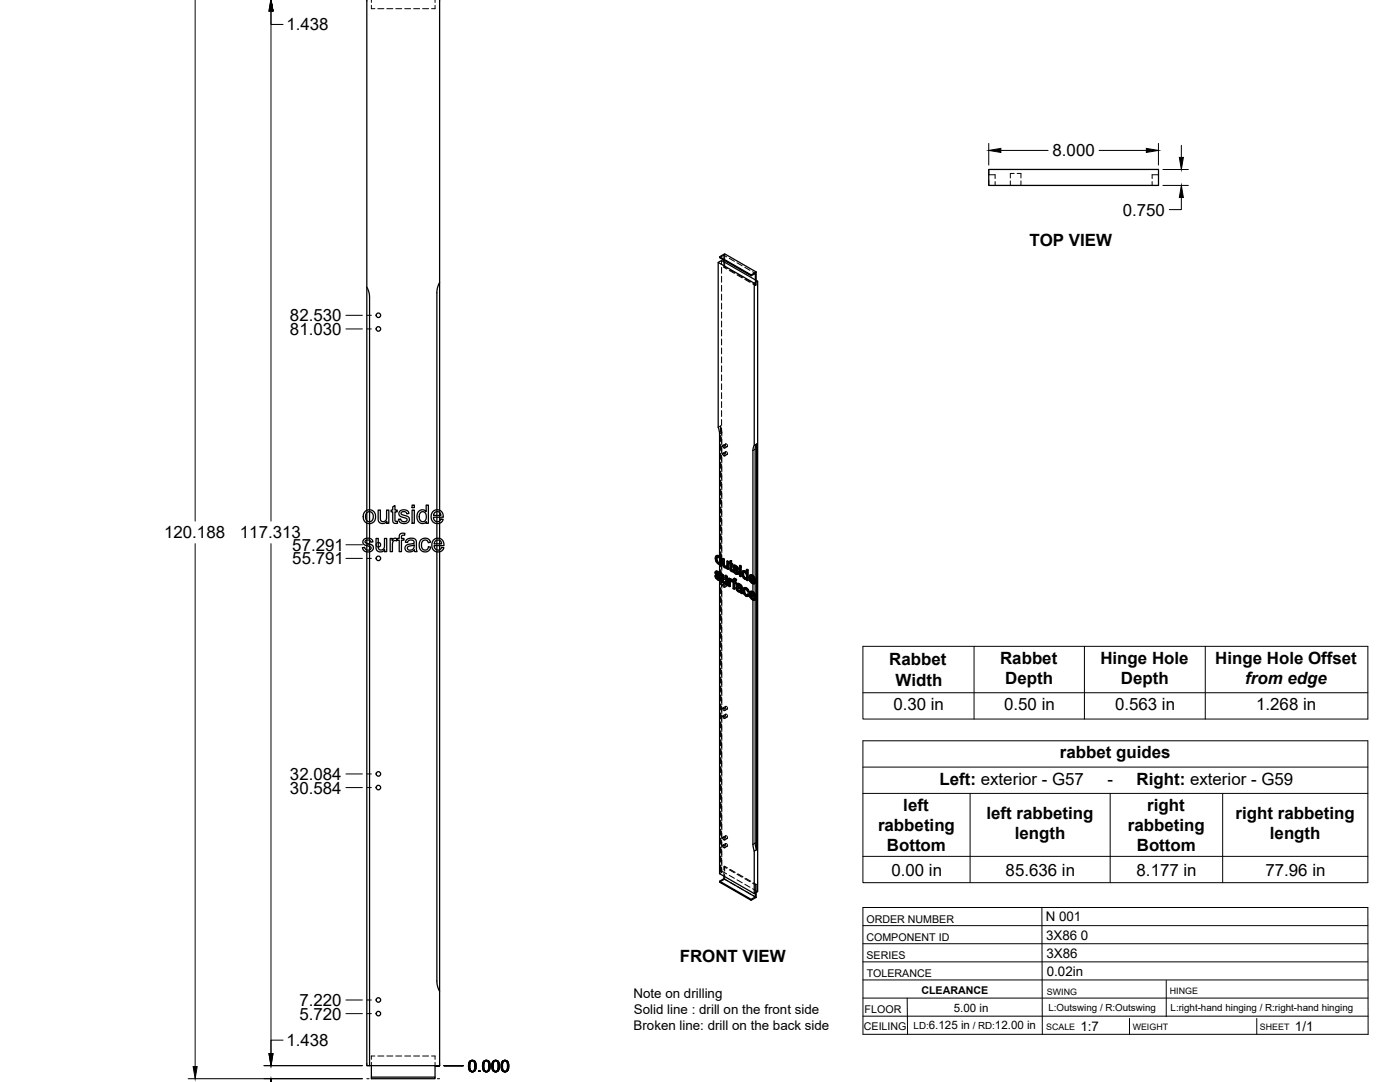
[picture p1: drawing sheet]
<svg xmlns="http://www.w3.org/2000/svg" width="559mm" height="432mm" viewBox="0 0 559 432" stroke-linecap="round" stroke-linejoin="round" font-family="sans-serif">
<!-- layer: Visible -->
<g fill="none" stroke="#000" stroke-width=".51">
<path d="M146.4 0v114.6l.9 2.4 .2 1.7v84.8M175.5 0v112.8M394.7 67.6h67.7v6.4h-67.7zM146.4 114.6v89M286.7 104.7l14.4 8.3M287.2 102.5l2-1.2 12.6 7.2M288.9 103.8v.7M299.8 109.7l-12.6-7.2v.3l12.6 7.3M301.8 108.5l-2 1.2v.4l1.7-1v2.6M301.8 108.5v3.4M302.4 112.2l-14.4-8.3-1.3 .8v65.8l.5 2.7M287.2 173.2v48.8"/>
<path d="M288.6 177.8l.6 .1 .2 .8-.7-.1zM301.1 177.8v-64.8l1.3-.8v243.6l-1.3 .8v-17l.9-.5M301.1 177.7l-.6 2.1v49.8M301.4 179.3v51.6M302 177.2l-.6 2.1M302 177.2l-.9 .6M302 177.2v161.9M288.6 180.9l.6 .2 .2 .8-.7-.2zM145.3 215.2l1.3-.4a1.8 1.8 0 0 1 2.2 1.5l-.8 .1a1.14 1.14 0 0 0-1.2-.9 1.14 1.14 0 0 0-1.1 .9l.8 .5a3 3 0 0 1 2.4 1.1 2.16 2.16 0 0 1-1.5 2.3 2.16 2.16 0 0 1-2.5-1l-.2-.7 .9-.2a1.21 1.21 0 0 0 1.2 1.3 1.21 1.21 0 0 0 1.2-1.4l-.8-.3a2.37 2.37 0 0 1-2.3-1.3v-.9zM145.8 204l1-.5a2.66 2.66 0 0 1 3.1 3.1 2.66 2.66 0 0 1-4 1.8 3.2 3.2 0 0 1-.1-4.4zM146.3 204.7l1.3-.5 1.1 .8 .2 1.8-.8 1.3h-1.2l-.7-.6-.3-1.5zM146.4 204.6v3.2"/>
<path d="M146.4 208.7v6.1M146.4 215.5v1.3M146.4 217.8v1.7M147.5 204.2v4M147.5 208.9v6M147.5 215.7v1.4M147.5 218.1v1.4M150.1 214.9h.9v2.9a1.31 1.31 0 0 0 1.3 1.7 1.31 1.31 0 0 0 1.2-1.8v-2.8h.8v5.3h-.8v-.8a1.86 1.86 0 0 1-2.2 .8 1.86 1.86 0 0 1-1.2-2.1zM150.9 203.6h.9v2.9a1.32 1.32 0 0 0 1.3 1.7 1.32 1.32 0 0 0 1.2-1.8v-2.8h.9v5.2h-.8v-.8a1.86 1.86 0 0 1-2.3 .9 1.86 1.86 0 0 1-1.2-2.1zM151 216.5a.9 .9 0 0 1 .9 .9 .9 .9 0 0 1-.9 .9M155.7 214.9h.8v.8a1.27 1.27 0 0 1 2-.7l.8-.1v-.6a1.51 1.51 0 0 1 .7-1.4 1.51 1.51 0 0 1 1.6 0l-.1 .7a.81 .81 0 0 0-.9 0 .81 .81 0 0 0-.4 .8v.5h1v.7h-1v4.6h-.9v-4.6h-.8v-.4l-.2 .7-.4-.2a1.21 1.21 0 0 0-1.3 1.7v2.8h-.9zM156.8 202.3l.8-.6v1.9h.9v.7h-.9l.1 3.5 .8 .2 .2 .8-.7 .1a1.16 1.16 0 0 1-1.2-1.6v-3h-.7v-.7h.7z"/>
<path d="M159.5 204.1l.7-.5 .9-.1a1.73 1.73 0 0 1 2.1 1.4l-.9 .1a1.14 1.14 0 0 0-1.1-.9 1.14 1.14 0 0 0-1.1 1l1.2 .5a2 2 0 0 1 2.1 1.4 2.21 2.21 0 0 1-1.9 1.9 2.21 2.21 0 0 1-2.3-1.3l-.2-.3 .9-.2a1.23 1.23 0 0 0 1.3 1.2 1.23 1.23 0 0 0 1.2-1.3l-.8-.3a2.63 2.63 0 0 1-2.3-1.3zM162.3 215.4l1.6-.6 1.2 .1 .8 .4 .6 4.9h-1l-.1-.7a2.02 2.02 0 0 1-2.2 .8 2.02 2.02 0 0 1-1.5-1.8l.8-1.1 1.8-.4a.78 .78 0 0 0 1-.7 .78 .78 0 0 0-1-.8 1.27 1.27 0 0 0-1.6 1l-.9-.1zM162.8 218.2l1.6-.4a.49 .49 0 0 1 .7-.3 .49 .49 0 0 1 .2 .7 1.37 1.37 0 0 1-1.2 1.3 1.37 1.37 0 0 1-1.5-.9zM164.5 203.6h.9v5.2h-.9zM164.5 201.6h.9v1h-.9zM167 204.2a2 2 0 0 1 3.1 0v-2.6h.9v7.2h-.9v-.6a2.16 2.16 0 0 1-2.6 .4 2.16 2.16 0 0 1-1.1-2.4zM167.7 204.7l.5-.4a2.02 2.02 0 0 1 2 1.2 2.02 2.02 0 0 1-.4 2.2 1.51 1.51 0 0 1-2 .2 1.51 1.51 0 0 1-.5-1.9zM168 215.4a2.22 2.22 0 0 1 3.8 1l-.9 .2a1.47 1.47 0 0 0-1.9-.9 1.47 1.47 0 0 0-.8 2l.2 1 .6 .7a1.33 1.33 0 0 0 2-1.2l.9 .1-.4 1.1a2.36 2.36 0 0 1-2.8 .7 2.36 2.36 0 0 1-1.4-2.5zM172.8 204.2a2.47 2.47 0 0 1 2.9-.5 2.47 2.47 0 0 1 1.2 2.7h-3.9l.2 .9a1.49 1.49 0 0 0 1.4 .9 1.49 1.49 0 0 0 1.4-1.1l.9 .1-.3 .7a2.64 2.64 0 0 1-3.7 .5 2.64 2.64 0 0 1-.5-3.7zM173 215.5a2.47 2.47 0 0 1 3-.4 2.47 2.47 0 0 1 1.2 2.6h-3.9l.2 .9a1.48 1.48 0 0 0 1.4 .9 1.48 1.48 0 0 0 1.4-1l.9 .1a2.56 2.56 0 0 1-3.5 1.4 2.56 2.56 0 0 1-1.2-3.5zM173.5 204.6l.8-.4a1.43 1.43 0 0 1 1.7 1.5h-2.9zM173.8 215.9l.7-.4a1.41 1.41 0 0 1 1.8 1.5h-3z"/>
<path d="M174.4 203.5v-86.6l.1-1.8 1-2.3v90.8M174.4 204.2v1.5M174.4 206.4v1.8M174.4 208.9v5.9M174.4 215.6v1.4M174.4 217.7v1.8M175.5 204.5v1.2M175.5 206.4v1.5M175.5 208.8v6.1M175.5 215.6v1.4M175.5 217.7v1.7M146.4 220.2v205.1h1.1"/>
<path d="M147.5 220.2v205.1M174.4 220.2v171.3l.1 1.7 1 2.4M175.5 220.2v205.1h-28M285.3 229.8l.5 .2M285.7 228l.9 .1M285.8 230l.2-.2 .2 .6-.2 .2zM285.9 228.7l.4 .3M285.9 228.9l1.4 1.1M285.9 221.8h1.1zM285.9 221.8l-.4 .5v1l.9 1.5a.98 .98 0 0 0 1.4 .2M285.9 227.9l-.3 .2M286 223.1l.2 .9"/>
<path d="M286 230.6l.5 .4h.5M286 229.8h-.7l.6 1.1 .8 .6h.7M286.1 229.2l1.5 1.2M286.1 228.5v.1M286.1 228.8l-.2-.2 .6 .1 .5 .8 .4 .2M286.2 224l.2-.1 .6 .6-.3 .2zM286.2 230.4l.5 .5M286.2 227.9l-.6 .2-.2 .6 1.5 1.8v.6M286.3 222.3l-.1 .6M286.4 228.2l1.1 .8M286.4 223.9l-.2-1-.2 .2 .4-.8 .7 .4 .4 1-.2 .9-.6 .1M286.5 231l.4 .1"/>
<path d="M286.7 221.9l.9 .9 .2-.1 .4 1.3M286.9 228.6l.6 .4-.1 .7-.1-.6M287 224.5l.3 .1M287 221.8l.8 .9M287 231.1h-.1M287.1 230.1l.3 .5 .2-.2 .1 .5M287.2 225.3l-.1 3.2-.5-.4h-.6M287.2 222.8v1.8M287.2 229.6v.3M287.2 231.6v117.1l13.9 7.9M287.4 230.6l.1 .5 .2-.2-.1 .5M287.5 231.1l-.1 .4 .2-.1-.3 .2"/>
<path d="M287.6 222.8l.4 1.4 .2-.2-.2 .9M287.8 225.1l-.2 .1M288 224.2l-.2 .9M288 229.2l.7 .2v1.6M288.5 223l.6 .1v2.2M288.5 229.5v2.2l.2-.1 .2 .4M288.5 231.7l.2 .4 .5 .2M288.6 233.3l.6 .2 .2 .8-.7-.2zM288.7 232.1l.9 .3-.2 .1M288.7 229.4l-.7-.2 .1 2.6 .8 1h.9M288.7 231v.6M288.7 230.1l.4 .2 .3 .7-.3 .3-.4-.3"/>
<path d="M288.9 223.2v2.2l.4 .4M288.9 225.5l.2 .4 .6 .2M289 232.4l.4 .1M289.1 225.9l.3 .3h.6l-.2 .1M289.1 223.1l-.6-.1 .1 2.7 .7 .9 .9-.1v.5l.4 .2M289.4 226.2l.4 .1M289.7 230.2l.7 .1v3l-.2 .2v-3M289.8 232.8v.4l.4 .3M289.8 232.8l-.2 .1M290.1 224l.7 .1v3l-.2 .1v-3M290.2 226.6l-.2 .1M290.4 230.3l-.7-.1v2l-.3 .3"/>
<path d="M290.8 224.1l-.7-.1v1.9l-.3 .4M290.8 230.8l.6 .1v.4M291.2 231.1v.4l.8-.3M291.3 232l.2 2-.2 .1v-1.6M291.3 224.4l-.3 .1v.4l.3 .1 .1 2.5 .4 .5 .7 .1-.1-.5h-.4M291.3 223.9l.7-.2v1.1M291.4 230.9l-.6-.1v3l.5 .3M291.5 231.3l.5-.1 .4 .3M291.6 231.8v.1M291.7 231.1l-.3 .2M291.8 223.9v1l.6 .1M291.8 224.9l.6 .1-.2 .6v-.4"/>
<path d="M291.8 231.3l.4 .4M291.8 227.4l.4 .1M291.9 227.5l.5 .1M292 223.7l-.7 .2v.8l-.3-.2M292 225.4v1.8M292.1 232.1l-.6-.3v.6M292.2 231.6h.4v.3zM292.2 225.6l-.4-.3v2l.3 .1M292.2 232.1l.4 .2v2.6l.5 .2M292.2 231.6v.5M292.2 231.8l-.1 .3M292.2 227.7l.1 .5"/>
<path d="M292.2 232.1h-.1M292.5 227.4l.4 .2M292.8 225.7h.9M292.9 230.9l1.1 .3M292.9 227.6l.2-.1 .2 .5-.2 .2zM293 226.3l.4 .4M293 226.5l1.5 1.1M293.1 232.1l.7 .2-.2 .5v-.4M293.1 225.5l-.3 .2M293.1 230.8l-.3 .2M293.1 228.2l.5 .4h.6M293.1 225.7l1.2 .4"/>
<path d="M293.1 227.5l-.6-.1 .4 1 1 .8 .6-.1M293.2 226.8l1.6 1.2M293.2 226.1v.1M293.3 226.4l-.3-.2 .7 .2 .8 .9M293.3 231.5v.5M293.3 232.6v2.4l-.2 .1v-2.6l.5 .3M293.3 231.1l.7 .1-.3 .6 .1-.4M293.3 228l.5 .5M293.3 225.6l-.6 .2-.1 .6 1.5 1.8-.1 .5M293.5 225.8l1.1 .8M293.6 230.9l-.8 .1-.2 .6M293.6 228.6l.4 .1"/>
<path d="M293.7 231.8l-.6-.3v.6l.7 .2M294 233l-.2 .4 .5 .3M294 233l.6-.2 .6 .2M294 226.3l.4 .4 .2-.1 .2 .5-.3 .2-.1-.6M294.1 234.2l.6-.1 .9 .4M294.1 228.7h-.1M294.2 227.8l.3 .4 .3-.2 .1 .6M294.2 235l.2 .4 .6 .2M294.3 234.8l.3 .5M294.3 234.1l-.3 .2M294.4 235.4l.3 .4h.7h-.7M294.4 234.7l-.1 .1"/>
<path d="M294.4 232.9l1.4 .5M294.5 234.7l.4 .1a.59 .59 0 0 1 .6 .3 .59 .59 0 0 1-.1 .7l-.2 .1M294.5 234.7l-.2 .1M294.5 234.7l-.1 .2M294.5 228.2l.1 .5 .3-.1-.2 .4M294.6 233.4l-.3 .3 .3-.3 .7 .5a.36 .36 0 0 1 .3 .4 .36 .36 0 0 1-.4 .3l-.8-.3M294.6 234.1l-.8 .3 .1 .9 .9 .9h.8l.6 .7M294.6 228.7l-.1 .4 .2-.1-.3 .2M294.6 232.8l-.5 .2M295 233.2l1.1 .6M295.2 226.9l.6 .1zM295.2 225.7l.6 .1z"/>
<path d="M295.2 226.9v3l.4 .2M295.2 225.7v.6l.4 .2M295.6 233.6l.6 .7M295.8 227v3l-.2 .1v-3M295.8 225.8l-.2 .7v-.5M295.8 234l.2 .4 .2-.1 .1 2.1M296 234.4v2.1l.3-.1 .1 .4-.2 .1-.2-.4M296.6 229.2l.2 1M296.7 227.8h.8l.4 .4M296.7 227.8l-.2 .1M296.8 230.2l.2-.2 .5 .6-.2 .1zM296.8 228.4l.5 .1 .6 .9v1.1l-.6 .2"/>
<path d="M296.8 228.4l-.2 .8 .2-.2 .2 1M296.8 228.4h.1M296.9 227.7l-.2 .1M297 228.3l-.2 .7M297 235.9l.2 1 .3-.1 .5 .5M297.1 234.6h.9l.7 .7M297.2 236.9l.6 .6 .5-.1M297.2 228l.7 .3M297.3 234.5l-.4 .2M297.4 235.1l-.2 .7M297.5 227.8a1.19 1.19 0 0 0-1.4 .6 1.19 1.19 0 0 0 .2 1.4l.7 1.2 .6 .3 .4-.2M297.5 230.6l.3 .1"/>
<path d="M297.8 234.8l.6 .6 .3-.1 .3 .9-.2 .1-.4-.9M297.9 227.3l.7 .1v4.2l-.2 .1v-4.1M298 231.1v.4l.4 .2M298 231.1l-.2 .1M298 234.6a1.24 1.24 0 0 0-1.4 .6 1.24 1.24 0 0 0 .2 1.5l.7 1 1 .3M298.4 237.1l.4 .3M298.6 227.4l-.7-.1v1.5l-.3-.5M298.8 236.3l-.4-.2-.4-.7a.53 .53 0 0 0-.8-.2 .53 .53 0 0 0 0 .8l.3 .8M298.8 237.4l.3-.1-.6 .7zM299.1 237.3l-.5-.3-.4 .6-.4-.1M299.3 229.6l1.1-.1 .8 .9M299.4 230.5l1.5 .9-.5-1.1a.52 .52 0 0 0-.6-.3 .52 .52 0 0 0-.4 .5l.2-.1 1.2 .7"/>
<path d="M299.4 236.1h1.1l.9 .9M299.6 237.1l1.4 .8-.4-1a.52 .52 0 0 0-.6-.4 .52 .52 0 0 0-.4 .6l1.4 .5M299.6 231.1l.2 .6M299.6 231.8l.6 .6h.6M299.8 230l-.2 .4M299.8 238.4l.5 .6 .6-.1M299.8 237.6l.2 .7M299.9 236.5l-.1 .4M300.1 229.7l.9 .8 .2-.1 .4 1.4M300.2 232.4l.4 .1M300.3 236.2l.8 .9 .3-.1 .3 1.3M300.3 239l.4 .1"/>
<path d="M300.4 229.5l-.7-.1-.7 .7v1.3l.8 1.2a.95 .95 0 0 0 1 .4 .95 .95 0 0 0 .7-.6M300.5 236.1l-.8-.1-.6 .7 .1 1.3 .8 1.2a.95 .95 0 0 0 .9 .4 .95 .95 0 0 0 .8-.7M300.5 238v.8l-.5-.5-.2 .1-.3-.9 1.9 1.2M300.5 239.5v97.4l.6 2.7M300.5 230.4v.5M300.5 231.6v.7M300.5 233v3.1M300.5 236.8v.6M300.7 232.4l-.1 .1M300.8 239l-.1 .1M300.9 232.2l.4 .3M301 230.5l.3 1.4 .3-.1-.3 .1"/>
<path d="M301 238.7l.5 .4M301.1 237.1l.4 1.4 .2-.2-.2 .2M301.3 232l-1.9-1.1 .2 .9 .2-.1 .6 .6M301.4 239.4v97l.6 2.7M301.4 232v.3M301.4 232.7v4.4M301.5 232.4l-.5 .5M301.5 232.4l-.4-.3-.5 .4M301.7 238.9l-.5 .6M301.7 238.9l-.5-.3-.5 .5M288.6 282.5l.6 .2 .2 .8-.7-.2zM288.6 285.6l.6 .2 .2 .8-.7-.1z"/>
<path d="M288.6 334.2l.6 .1 .2 .8-.7-.1zM288.6 337.3l.6 .1 .2 .9-.7-.2zM288.9 349.6v1.1l-1.7 1v.3l12.6 7.3v-.4l-12.6-7.2M288.9 350.7l12.6 7.2-1.7 1M301.5 356.4v1.5M301.8 356.2v1.9l-2 1.2M148.2 425.3v5.2h25.5v-.6h-25.5M173.7 425.3v4.6"/>
<circle cx="151" cy="125.8" r=".9"/>
<circle cx="151" cy="131.3" r=".9"/>
<circle cx="151" cy="222.8" r=".9"/>
<circle cx="151" cy="308.9" r=".9"/>
<circle cx="151" cy="314.3" r=".9"/>
<circle cx="151" cy="399.1" r=".9"/>
<circle cx="151" cy="404.5" r=".9"/>
</g>
<!-- layer: Hidden -->
<g fill="none" stroke="#000" stroke-width=".4">
<path d="M148.2 0v1M148.2 2.1v1.4h1.4M150.8 3.5h2.4M154.4 3.5h2.4M158 3.5h2.3M161.5 3.5h2.4M165.1 3.5h2.4M168.7 3.5h2.4M173.7 0v1M173.7 2.1v1.4h-1.4M394.7 69.7h2.5v1.6M397.2 72.5v1.5"/>
<path d="M403.3 72.2v1.8M404.8 69.2h-1.5v1.8M406 69.2h1.5v1.8M407.5 72.2v1.8M459.9 72.5v1.5M462.4 69.7h-2.5v1.6M288 103.9v1.6M288 106.7v2.4M288 110.3v2.3M288 113.8v2.4M288 117.4v2.4M288.9 101.9v1.9"/>
<path d="M288.9 104.5v2.2M288.9 101.9l-1.7 .9M288.9 101.9l1.1 .6M289.2 106.5l-.3 .2 1.1 .6M289.2 101.3v2M289.2 104.5v2M289.2 106.5l1.2 .6M291.1 103.1l2 1.2M291.1 107.9l2 1.2M291.4 107.7l2.1 1.2M294.2 104.9l2 1.2M294.2 109.7l2 1.2"/>
<path d="M294.5 109.5l2.1 1.2M297.3 106.7l2 1.2M297.3 111.5l2 1.2M297.6 111.3l2.1 1.2M300.4 108.5l1.1 .6M300.4 113.3l1.1 .6M300.7 113.1l1.1 .6M301.5 111.7v2.2l.3-.2v-1.8M288 121v2.4M288 124.6v2.3M288 128.1v2.4M288 131.7v2.4"/>
<path d="M288 135.3v2.3M288 138.9v2.3M288 142.4v2.4M288 146v2.4M288 149.6v2.3M288 153.1v2.4M288 156.7v2.4M287.6 170l.4 1.6 .1 2.5M287.6 170v2.6M287.6 173.8v2.4M287.6 177.4v2.3M287.6 170l-.9 .5"/>
<path d="M288 160.3v2.4M288 163.9v2.3M288 167.4v2.4M288 171v2.4M288 174.6v2.4M288 178.1v2.4M288.1 175.3v2.4M288.1 178.8v2.4M289.6 177.2a.58 .58 0 0 1 .7 .3 .58 .58 0 0 1-.3 .7l-.4-.3zM289.6 177.1l-1 .6M290.3 178.2l-1 .6M287.6 180.9v2.4"/>
<path d="M287.6 184.5v2.4M287.6 188.1v2.4M287.6 191.6v2.4M287.6 195.2v2.4M287.6 198.8v2.4M288 181.7v2.4M288 185.3v2.4M288 188.8v2.4M288 192.4v2.4M288 196v2.4M288 199.6v2.4M288.1 182.4v2.4"/>
<path d="M288.1 186v2.4M288.1 189.5v2.4M288.1 193.1v2.4M288.1 196.7v2.4M289.6 180.3a.59 .59 0 0 1 .7 .3 .59 .59 0 0 1-.3 .8l-.5-.6zM289.6 180.3l-1 .5M290.3 181.4l-1 .5M146.4 203.6v1M146.4 207.8v.9M146.4 214.8v.7M146.4 216.8v1M146.4 219.5v.7"/>
<path d="M147.5 203.5v.7M147.5 208.2v.7M147.5 214.9v.8M147.5 217.1v1M147.5 219.5v.7M151 216.5a.91 .91 0 0 0-.9 .9 .91 .91 0 0 0 .9 .9M174.4 203.5v.7M174.4 205.7v.7M174.4 208.2v.7M174.4 214.8v.8M174.4 217v.7M174.4 219.5v.7"/>
<path d="M175.5 203.6v.9M175.5 205.7v.7M175.5 207.9v.9M175.5 214.9v.7M175.5 217v.7M175.5 219.4v.8M287.6 202.4v2.3M287.6 205.9v2.4M287.6 209.5v2.4M287.6 213.1v2.4M287.6 216.6v2.4M288 203.1v2.4"/>
<path d="M288 206.7v2.4M288 210.3v2.4M288 213.8v2.4M288 217.4v2.4M288.1 200.3v2.3M288.1 203.8v2.4M288.1 207.4v2.4M288.1 211v2.4M288.1 214.6v2.3M288.1 218.1v2.4M285.6 229.7l.3 .9-.2 .1M285.6 228.4l.1 .5-.2 .1"/>
<path d="M285.7 228.1l-.3 .4M285.7 222.7l.4 1.3-.3 .2M285.7 228.9l.3 .4-.2 .1M285.9 228l-.4 .2M285.9 230.6l.8 .7-.2 .1M286 229.3l1.2 1.1-.3 .1M286.1 224l.9 1-.3 .1M286.1 228.5h.5l-.2 .2M286.1 221.7l-.6 1.1M286.2 222.3l.8-.1-.3 .2M286.6 228.5l.4 .4-.2 .1M286.7 231.3l.5 .2-.2 .1"/>
<path d="M287 222.2l.5 .6-.2 .2M287 225l.6 .1-.2 .2M287 228.9l.2 .5-.2 .1M287.1 231h-.1M287.1 231l-.1 .1M287.2 230.4l.1 .3-.2 .2M287.2 229.4l.4 .1M287.2 222v.8M287.2 224.6v.7M287.2 228.6v1M287.2 229.9v1.7M287.3 230.7l-.2 .3"/>
<path d="M287.5 222.8l.2 .9-.2 .2M287.5 231.4l-.3 .1M287.5 224.6h-.2M287.6 220.2v2.4M287.6 223.8v2.4M287.6 227.4v2.3M287.6 230.9v2.4M287.6 234.5v2.4M287.6 238.1v2.4M287.7 223.8l-.4 .9M287.8 225.1h-.2M288 221v2.4"/>
<path d="M288 224.6v2.3M288 228.1v2.4M288 231.7v2.4M288 235.3v2.4M288 238.9v2.3M288.1 221.7v2.4M288.1 225.3v2.3M288.1 228.9v2.3M288.1 232.4v2.4M288.1 236v2.4M288.1 239.6v2.3M288.2 229.1l.1 2.4-.2 .1"/>
<path d="M288.3 231.5l-.1 .6M288.4 231.9l.3 .4-.2 .2M288.7 222.9v2.3l-.2 .2M288.7 230.1v.9M288.7 225.2l.1 .5-.2 .1M288.7 232.3l.5 .4-.3 .1M288.8 225.7l.3 .4-.2 .1M289.1 226.1l.5 .4-.3 .1M289.2 232.7h.8l-.2 .1M289.6 226.5l.8-.1-.2 .1M289.6 229.6a.58 .58 0 0 1 .7 .3 .58 .58 0 0 1-.3 .8l-.4-.4zM289.6 232.4h.1"/>
<path d="M289.6 232.7a.59 .59 0 0 1 .7 .3 .59 .59 0 0 1-.3 .8l-.5-.6zM289.6 232.7l-1 .6M289.6 229.6l-1 .5M289.8 232.4l-.3 .1M289.8 232.8h.1M289.9 232.2l-.3 .2M289.9 230.1v1.9l-.3 .3M290 232.7l-.2 .5M290 233.1l.4 .2M290 226.2h.1M290.2 226.1l-.3 .2M290.2 226.5v.1"/>
<path d="M290.3 226l-.3 .2M290.3 233.8l-1 .6M290.3 230.7l-1 .5M290.3 223.8v1.9l-.3 .4M290.4 226.4l-.2 .6M290.4 226.9l.4 .2M291.1 230.7v3l-.3 .1M291.1 233.7l.4 .3M291.2 224.7l.4 .2-.3 .1M291.2 224.3l-.2 .6M291.3 224.4l.3 .1M291.4 231.3v.1"/>
<path d="M291.6 224.9v2.4l-.2 .1M291.6 223.8l-.3 .9M291.6 227.3l.2 .3-.2 .2M291.7 231.2l-.5 .3M291.7 231.7l-.1 .1M291.7 231.7h.3l-.2 .1M291.8 225.3l.2-.1v.2M291.8 227.6l.4 .3-.2 .1M292 231.7l.3 .3M292 225.2l.4 .2M292.2 227.9l.3 .2M292.2 231.8l.3-.1-.2 .3"/>
<path d="M292.3 232l-.1 .1M292.4 231.5l.1 .1M292.5 231.9l.3 .2-.2 .2M292.5 231.7l-.3 .4M292.5 231.5l-.3 .2M292.6 231.6l.2 .2M292.7 227.3l.3 .9-.2 .1M292.8 226l-.1 .6M292.8 232.1v2.7l-.2 .1M292.8 234.8l.5 .2M292.9 226.5l.3 .4-.3 .2M292.9 225.7l-.4 .4"/>
<path d="M292.9 231l-.3 .9M293 225.6l-.4 .2M293 230.8l-.3 .3M293 228.2l.8 .7-.2 .1M293.1 232.5l.2-.1v.2M293.1 226.1h.1M293.1 231.5h.2M293.2 226.9l1.1 1.1-.3 .1M293.3 232.4l.5 .3M293.3 226l-.2 .2M293.3 226l.5 .1-.3 .2M293.4 231.4l.2 .1-.2 .1"/>
<path d="M293.6 231.5l.3 .1M293.8 226.1l.4 .4-.3 .1M293.8 228.9l.6 .2-.3 .1M294 234.6l.2 .8-.2 .1M294 233l.3-.1-.5 .5M294 233.3l.5 .3M294.1 234.3l-.3 .4M294.2 228.6h.1M294.2 226.5l.1 .5-.2 .1M294.2 234.1l-.4 .3M294.2 235.4l.7 .6-.3 .1M294.3 228.6l-.2 .1"/>
<path d="M294.3 228l-.1 .5M294.3 227l.5 .1M294.4 228.3l-.1 .3M294.5 233.4h.1M294.5 234.7h.1M294.5 234.7h-.1M294.6 234.6l-.3 .2M294.6 229l-.2 .1M294.7 234.6l1.1 .4-.2 .1M294.7 233.3l.5 .1-.3 .2M294.9 236l.5 .2-.3 .1M295.2 233.4l.5 .5-.3 .1"/>
<path d="M295.4 236.2l.4-.1-.2 .1M295.4 226.7v3l-.2 .2M295.4 225.6l-.2 .7M295.4 229.7l.4 .3M295.4 226.2l.4 .2M295.6 234.5h.2M295.6 235.7l-.2 .2M295.7 233.9l.1 .5-.2 .1M295.7 235.6l-.2 .2M295.8 235l-.3 .7M295.8 234.4l-.2 .3M295.8 236.1l-.1 .5"/>
<path d="M295.9 236.5l.5 .3M296.4 228.8l.1 .9-.2 .1M296.5 229.7l.4 .8-.2 .1M296.5 228l-.4 .9M296.7 227.8l-.5 .4M296.8 235.5l.3 1.4-.2 .1M296.9 230.5l.6 .5-.3 .1M296.9 234.8l-.3 .9M297 228.3h.5l-.2 .1M297 228.3l-.2 .1M297 228.3h.1M297.1 236.9l.9 .9-.2 .1"/>
<path d="M297.1 234.5l-.4 .4M297.4 235.1l-.2 .1M297.5 235l.5 .1-.2 .1M297.5 231l.5 .1M297.5 228.3l.5 .6-.2 .1M297.9 228.3l.3 .4M298 237.8l.7 .1M298 235.1l.4 .3-.2 .2M298 230.6l-.2 .1M298 228.9l.2 1-.2 .1M298.2 227.2v1.5l-.3 .1M298.2 229.9l-.4 .8"/>
<path d="M298.2 231l-.2 .5M298.2 231.4l.4 .2M298.4 235.4l.2 .6-.2 .1M298.4 237.4h-.1M298.6 236l.4 .2M298.6 237l-.4 .6M299.1 230.4l.4 1.4-.2 .1M299.3 237l.3 1.3-.2 .1M299.4 230.9l.2-.1v.3M299.5 231.8l.9 .9-.2 .1M299.5 229.4l-.6 1.1M299.5 237.5l.2-.2 .1 .3"/>
<path d="M299.6 230.8l2 1.1M299.6 238.3l.9 .9-.2 .2M299.6 236l-.5 1.1M299.7 237.3l2 1.2M299.8 230h-.2M299.8 236.6l.7-.1-.2 .1M299.9 229.9l.5 .1-.3 .1M300.4 230l.5 .5-.2 .2M300.4 232.7l.7 .2-.2 .1M300.5 236.5l.6 .6-.3 .1M300.5 239.2l.8 .2-.2 .1M300.5 229.6v.8"/>
<path d="M300.5 230.9v.7M300.5 232.3v.7M300.5 236.1v.7M300.5 237.4v.6M300.5 238.8v.7M300.8 231.1l.3 .1M300.8 232.3v.1M300.8 232.3l-.1 .1M300.9 232.3l-.2 .2M300.9 230.5l.2 .7-.2 .2M300.9 238.9h.1M300.9 238.9l-.1 .1"/>
<path d="M301 237.6l.2 .2M301 238.9l-.2 .1M301.1 237.1l.1 .7-.2 .1M301.1 232.1l-.3 .2M301.2 238.6l-.3 .3M301.2 232.8l-.1 .1M301.4 239.4h-.1M301.4 230.9v1.1M301.4 232.3v.4M301.4 237.1v1.5M301.4 238.7v.7M287.6 241.6v2.4"/>
<path d="M287.6 245.2v2.4M287.6 248.8v2.4M287.6 252.4v2.3M287.6 255.9v2.4M287.6 259.5v2.4M288 242.4v2.4M288 246v2.4M288 249.6v2.3M288 253.2v2.3M288 256.7v2.4M288.1 243.1v2.4M288.1 246.7v2.4"/>
<path d="M288.1 250.3v2.4M288.1 253.9v2.3M288.1 257.4v2.4M287.6 263.1v2.4M287.6 266.7v2.3M287.6 270.2v2.4M287.6 273.8v2.4M287.6 277.4v2.3M288 260.3v2.4M288 263.9v2.3M288 267.4v2.4M288 271v2.4"/>
<path d="M288 274.6v2.4M288 278.2v2.3M288.1 261v2.4M288.1 264.6v2.4M288.1 268.1v2.4M288.1 271.7v2.4M288.1 275.3v2.4M288.1 278.8v2.4M287.6 280.9v2.4M287.6 284.5v2.4M287.6 288.1v2.4M287.6 291.7v2.3"/>
<path d="M287.6 295.2v2.4M287.6 298.8v2.4M288 281.7v2.4M288 285.3v2.4M288 288.9v2.4M288 292.4v2.4M288 296v2.4M288 299.6v2.4M288.1 282.4v2.4M288.1 286v2.4M288.1 289.6v2.4M288.1 293.1v2.4"/>
<path d="M288.1 296.7v2.4M289.6 281.9a.58 .58 0 0 1 .7 .4 .58 .58 0 0 1-.3 .7l-.4-.4zM289.6 285a.59 .59 0 0 1 .7 .4 .59 .59 0 0 1-.3 .7l-.5-.6zM289.6 281.9l-1 .6M289.6 285l-1 .6M290.3 283l-1 .6M290.3 286.1l-1 .6M287.6 302.4v2.4M287.6 305.9v2.4M287.6 309.5v2.4M287.6 313.1v2.4M287.6 316.7v2.3"/>
<path d="M288 303.1v2.4M288 306.7v2.4M288 310.3v2.4M288 313.9v2.4M288 317.4v2.4M288.1 300.3v2.4M288.1 303.9v2.3M288.1 307.4v2.4M288.1 311v2.4M288.1 314.6v2.3M288.1 318.2v2.3M287.6 320.2v2.4"/>
<path d="M287.6 323.8v2.4M287.6 327.4v2.4M287.6 330.9v2.4M287.6 334.5v2.4M287.6 338.1v2.4M288 321v2.4M288 324.6v2.4M288 328.1v2.4M288 331.7v2.4M288 335.3v2.4M288 338.9v2.3M288.1 321.7v2.4"/>
<path d="M288.1 325.3v2.4M288.1 328.9v2.3M288.1 332.4v2.4M288.1 336v2.4M288.1 339.6v2.4M289.6 333.6a.53 .53 0 0 1 .7 .3 .53 .53 0 0 1-.4 .7zM289.6 336.7a.53 .53 0 0 1 .7 .3 .53 .53 0 0 1-.4 .7zM289.6 333.5l-1 .6M289.6 336.6l-1 .6M290.3 334.6l-1 .6M290.3 337.7l-1 .6M287.6 347.8l.5 .3"/>
<path d="M287.6 341.7v2.3M287.6 345.2v2.6M288 342.5v2.3M288 346v1.6M288 347.6l-.4 .2M288 347.6l2 1.1M288.1 343.2v2.3M288.1 346.7v1.4M288.1 348.1l-.9 .6M288.9 347.2v-1.3l.3-.2v2M288.9 348.4v1.2M288.9 345.9l1.1 .6"/>
<path d="M289.2 350.9l-2 1.1M289.2 348.9v2M289.2 345.7l1.2 .7M289.2 350.9l1.2 .6M291.1 347.1l2 1.2M291.1 349.3l2 1.2M291.4 346.9l2.1 1.2M291.4 352.1l2.1 1.2M294.2 348.9l2 1.2M294.2 351.1l2 1.2M294.5 348.7l2.1 1.2M294.5 353.9l2.1 1.2"/>
<path d="M297.3 350.7l2 1.2M297.3 352.9l2 1.2M297.6 350.5l2.1 1.2M297.6 355.7l2.1 1.2M300.4 352.5l1.1 .6 .3-.2M300.4 354.7l2 1.1M300.7 352.3l1.1 .6M300.7 357.5l1.1 .6M301.5 353.1v3.3M301.8 352.9v3.3M148.2 423.9v1.4M149.6 421.4h-1.4v1.4"/>
<path d="M150.8 421.4h2.4M154.4 421.4h2.4M158 421.4h2.3M161.5 421.4h2.4M165.1 421.4h2.4M168.7 421.4h2.4M172.3 421.4h1.4v1.4M173.7 423.9v1.4"/>
</g>
<!-- layer: Reference -->
<g fill="none" stroke="#000" stroke-width=".4">
<path d="M146.4 0v.5M175.5 0v.5M394.7 67.6v2.1M394.7 71.9v2.1M462.4 67.6v2.1M462.4 71.9v2.1M146.4 125.8h1.8M146.4 131.3h1.8M146.4 217.4h1.8M146.4 222.8h1.8M146.4 308.9h1.8M146.4 314.3h1.8"/>
<path d="M146.4 399.1h1.8M146.4 404.5h1.8M146.4 424.4v.9h.9M146.4 430.5h.9M173.7 425.3h1.8zM174.6 430.5h.9M175.5 424.4v.9h-.9"/>
</g>
<!-- layer: Hidden Narrow -->
<path d="M288.1 172.7l-.9 .5M286.7 230l-.2 .1M288.2 231l-.2 .1M288.7 224.7l-.2 .2M289.9 231.7l-.2 .1M290.3 225.4l-.2 .2M291.6 226.7l-.3 .1M292.8 231.4l-.2 .2M293.8 227.6l-.2 .1M295.1 234.7l-.2 .1M295.8 235.1l-.2 .2" fill="none" stroke="#000" stroke-width=".4"/>
<!-- layer: Visible Narrow -->
<path d="M301.4 179.3l-.9 .5M286.7 229.4l-.2 .1M288.7 231l-.2 .2M289.1 224.8l-.2 .1M292 226.9l-.2 .2M293.3 231.7l-.2 .1M293.8 227l-.2 .1M295 234.3l-.2 .1M296.2 234.8l-.2 .1M296.2 235.5l-.2 .1M301.4 336.4l-.9 .6" fill="none" stroke="#000" stroke-width=".4"/>
<!-- layer: Titleblock -->
<path d="M344.4 362.2h201.6l.1 50.6h-201.7zM344.4 369.4h201.6M344.4 376.6h201.6M415.9 362.2l.1 50.6M344.4 383.9h201.6M344.4 391.1h201.6M344.4 398.3h201.6M362.1 398.3l.1 14.4M465.5 391.3v14.4M344.4 405.5h201.7M450.8 406.4v6.4M501.6 406.4v6.4" fill="none" stroke="#000" stroke-width=".4"/>
<!-- layer: Custom Tables -->
<path d="M344.4 257.9h201.6v29.1h-201.6zM388.8 257.9v29.1M432.8 257.9v29.1M481.1 257.9v29.1M344.4 276.5h201.6M344.4 295.6h201.6v56.7h-201.6zM344.4 306.1h201.6M344.4 316.6h201.6M387.2 316.6v35.7M443.1 316.6v35.7M488 316.6v35.7M344.4 341.8h201.6" fill="none" stroke="#000" stroke-width=".4"/>
<!-- layer: FD_Dimensions -->
<g fill="none" stroke="#000" stroke-width=".4">
<path d="M77.9 0v208M113 9.8h-4.8v-5.4v203.6M394.7 57.2v8.7M462.4 57.2v8.7M471.5 58v4.8M399.5 60h18.9M438.7 60h18.9M464.2 67.6h10.1M464.2 74h10.1M471.5 78.8v4.9h-4.8M138.1 125.8h6.6M138.1 131.3h6.6"/>
<path d="M77.9 217v208.7M108.2 217v203.5v-5.4h4.8M138.1 217.4h6.6M138.1 222.8h6.6M138.1 308.9h6.6M138.1 314.3h6.6M138.1 399.1h6.6M138.1 404.5h6.6M75.1 430.5h69.6M105.4 425.3h39.3M177.2 425.3h7.7"/>
</g>
<g fill="#000" stroke="#000" stroke-width=".4">
<path d="M394.7 60l4.8-.8v1.6zM457.6 59.2l4.8 .8-4.8 .8zM470.7 62.8h1.6l-.8 4.8zM471.5 74l.8 4.8h-1.6zM77.1 425.7h1.6l-.8 4.8zM107.4 420.5h1.6l-.8 4.8zM108.2 430.5l.2 1.3h-.5z"/>
<path d="M108.1 0l.9 4.4zM108.1 0l-.7 4.4h1.6z"/>
<path d="M108.1 0l.9 4.4zM108.1 0l-.7 4.4h1.6z"/>
</g>
<g font-size="6.7">
<text x="114.3" y="12.1">1.438</text>
<text x="420.1" y="62.4">8.000</text>
<text x="448.1" y="86">0.750</text>
<text x="410.9" y="98.2">TOP VIEW</text>
<text x="115.7" y="128.2">82.530</text>
<text x="115.7" y="133.6">81.030</text>
<text x="65.5" y="214.8">120.188</text>
<text x="95.8" y="214.8">117.313</text>
<text x="116.7" y="219.8">57.291</text>
<text x="116.7" y="225.2">55.791</text>
<text x="355" y="265.6">Rabbet</text>
<text x="399.2" y="264.9">Rabbet</text>
<text x="439.2" y="264.9">Hinge Hole</text>
<text x="485.1" y="264.9">Hinge Hole Offset</text>
<text x="357.5" y="273.6">Width</text>
<text x="401.2" y="273">Depth</text>
<text x="447.4" y="273">Depth</text>
<text x="497.1" y="273">from edge</text>
<text x="356.6" y="283.3">0.30 in</text>
<text x="400.8" y="283.3">0.50 in</text>
<text x="445.1" y="283.3">0.563 in</text>
<text x="501.4" y="283.3">1.268 in</text>
<text x="423" y="302.6">rabbet guides</text>
<text x="115.7" y="311.2">32.084</text>
<text x="115.7" y="316.7">30.584</text>
<text x="375" y="313.1">Left: exterior - G57</text>
<text x="442.1" y="313.1">-</text>
<text x="453.7" y="313.1">Right: exterior - G59</text>
<text x="360.6" y="323.6">left</text>
<text x="457.9" y="323.5">right</text>
<text x="393.8" y="326.9">left rabbeting</text>
<text x="493.2" y="326.9">right rabbeting</text>
<text x="350.5" y="331.6">rabbeting</text>
<text x="405" y="335">length</text>
<text x="450.2" y="331.6">rabbeting</text>
<text x="506.9" y="334.9">length</text>
<text x="354" y="339.7">Bottom</text>
<text x="453.7" y="339.6">Bottom</text>
<text x="355.8" y="349.4">0.00 in</text>
<text x="401.4" y="349.4">85.636 in</text>
<text x="453.7" y="349.4">8.177 in</text>
<text x="505.1" y="349.4">77.96 in</text>
<text x="271.3" y="383.8">FRONT VIEW</text>
<text x="119.5" y="401.4">7.220</text>
<text x="119.5" y="406.9">5.720</text>
<text x="114.3" y="417.5">1.438</text>
<text x="186.7" y="427.7">0.000</text>
</g>
<g font-size="5.3">
<text x="417.4" y="367.6">N 001</text>
<text x="417.6" y="375.1">3X86 0</text>
<text x="417.7" y="382.2">3X86</text>
<text x="417.8" y="389.5">0.02in</text>
<text x="252.9" y="398.4">Note on drilling</text>
<text x="253" y="404.9">Solid line : drill on the front side</text>
<text x="252.9" y="411.2">Broken line: drill on the back side</text>
<text x="431.3" y="411.5">1:7</text>
<text x="516.9" y="411.5">1/1</text>
</g>
<g font-size="4.6">
<text x="380.7" y="403.7">5.00 in</text>
<text x="370.8" y="410.7">6.125 in</text>
<text x="397.1" y="410.7">12.00 in</text>
</g>
<g font-size="4.3">
<text x="345.8" y="368.4">ORDER NUMBER</text>
<text x="345.8" y="375.5">COMPONENT ID</text>
<text x="345.8" y="382.7">SERIES</text>
<text x="345.9" y="389.9">TOLERANCE</text>
<text x="367.7" y="396.7">CLEARANCE</text>
<text x="345.1" y="404.3">FLOOR</text>
<text x="344.8" y="411.1">CEILING</text>
</g>
<g font-size="3.9">
<text x="418.4" y="403.6">L:Outswing / R:Outswing</text>
<text x="467.2" y="403.6">L:right-hand hinging / R:right-hand hinging</text>
<text x="364.7" y="410.7">LD:</text>
<text x="388.2" y="410.7">/ RD:</text>
</g>
<g font-size="3.5">
<text x="417.9" y="397">SWING</text>
<text x="466.9" y="396.9">HINGE</text>
<text x="417.5" y="410.9">SCALE</text>
<text x="452.1" y="410.9">WEIGHT</text>
<text x="502.9" y="410.9">SHEET</text>
</g>
</svg>
